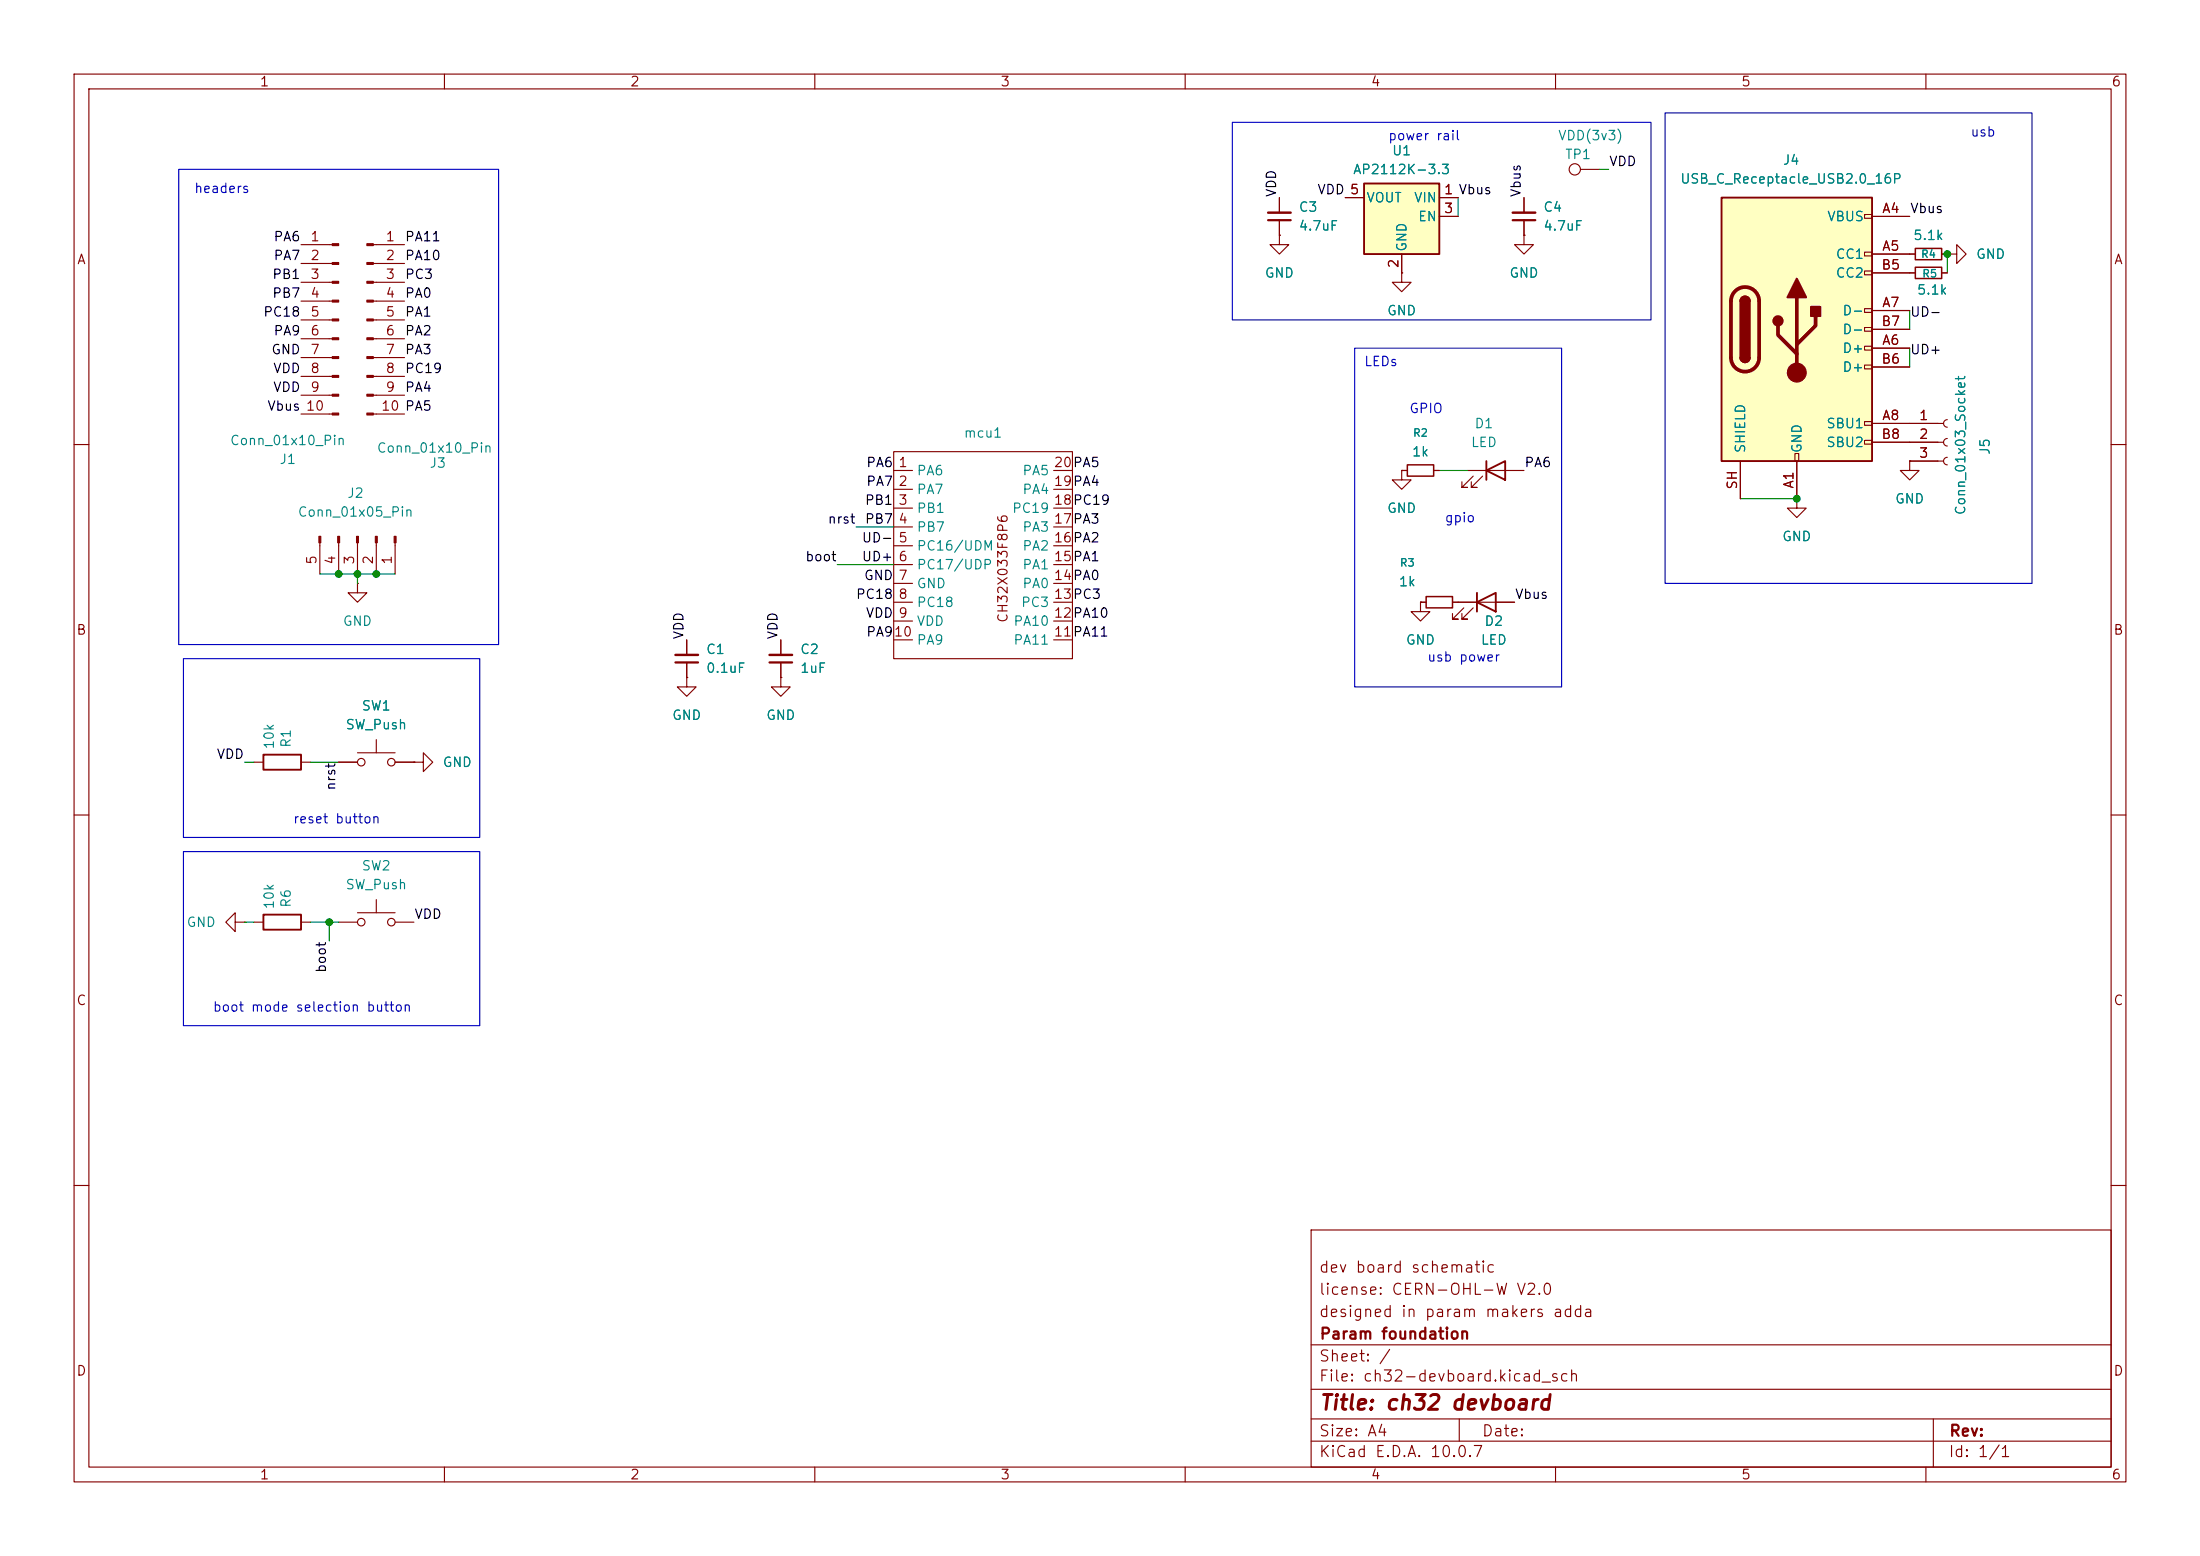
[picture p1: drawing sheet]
<svg xmlns="http://www.w3.org/2000/svg" width="297mm" height="210mm" viewBox="0 0 297 210" stroke-linecap="round" stroke-linejoin="round" font-family="sans-serif">
<path d="M0 0h297v210h-297z" fill="#fff" stroke="#fff" stroke-width=".14"/>
<g fill="none" stroke="#840000" stroke-width=".15">
<path d="M10 10h277v190h-277zM12 12h273v186h-273zM60 10v2M110 10v2M160 10v2M210 10v2M260 10v2M10 60h2M120.6 61h24.2v27.9h-24.2zM120.6 63.5h2.6M120.6 66h2.6M120.6 68.6h2.6"/>
<path d="M120.6 71.1h2.6M120.6 73.7h2.6M120.6 76.2h2.6M120.6 78.7h2.6M142.2 63.5h2.6M142.2 66h2.6M142.2 68.6h2.6M142.2 71.1h2.6M142.2 73.7h2.6M142.2 76.2h2.6M142.2 78.7h2.6M285 60h2"/>
<path d="M120.6 81.3h2.6M120.6 83.8h2.6M120.6 86.4h2.6M142.2 81.3h2.6M142.2 83.8h2.6M142.2 86.4h2.6M10 110h2M285 110h2M31.7 124.5v-1.3l-1.2 1.3 1.2 1.2v-1.2h1.3M33 124.5h.1M34.3 124.5h1.3M40.6 124.5h1.3"/>
<path d="M45.7 124.5h2.6M48.3 123.2h5M50.8 121.4v1.8M53.3 124.5h2.6M10 160h2M177 166h108v32h-108zM285 160h2M60 198v2M110 198v2M160 198v2M177 194.5h108M177 191.5h108"/>
<path d="M177 187.5h108M177 181.5h108M197 191.5v3M210 198v2M260 198v2M261 191.5v6.5"/>
<circle cx="48.8" cy="124.5" r=".51"/>
<circle cx="52.8" cy="124.5" r=".51"/>
</g>
<path d="M35.6 123.4h5v2.1h-5z" fill="none" stroke="#840000" stroke-width=".25"/>
<path d="M184.1 24.8h10.2v9.5h-10.2z" fill="#ffffc2"/>
<path d="M184.1 24.8h10.2v9.5h-10.2zM200.7 63.5l2.5-1.3v2.6zM200.7 62.2v2.6M199.4 81.3l2.5-1.3v2.6zM199.4 80v2.6" fill="none" stroke="#840000" stroke-width=".25"/>
<g fill="none" stroke="#840000" stroke-width=".15">
<path d="M172.7 31.8v1.2h1.3l-1.3 1.3-1.3-1.3h1.3M172.7 31.8h.1M172.7 26.7v2M172.7 29.7v2.1M181.6 26.7h2.5M189.2 36.8v1.3h1.3l-1.3 1.3-1.2-1.3h1.2M189.2 36.8h.1M189.2 34.3v2.5M194.3 26.7h2.5M194.3 29.2h2.5M205.7 31.8v1.2h1.3l-1.3 1.3-1.2-1.3h1.2M205.7 31.8h.1"/>
<path d="M205.7 26.7v2M205.7 29.7v2.1M213.4 22.9h2.5M257.8 34.3h.8M262.1 34.3h.8M48.3 78.7v1.3h1.2l-1.2 1.3-1.3-1.3h1.3M48.3 78.7h.1M189.2 63.5v1.3h1.3l-1.3 1.2-1.2-1.2h1.2M189.2 63.5h.1M189.2 63.5h.8M193.5 63.5h.8M198.1 63.5h7.6"/>
<path d="M198.9 64.3l-1.5 1.5h.7h-.7v-.8M200.2 64.3l-1.6 1.5h.8h-.8v-.8M242.6 67.3v1.3h1.2l-1.2 1.3-1.3-1.3h1.3M242.6 67.3h.1M257.8 62.2v1.3h1.3l-1.3 1.3-1.3-1.3h1.3M257.8 62.2h.1M50.8 99.8v1.8M92.7 91.4v1.3h1.3l-1.3 1.3-1.3-1.3h1.3M92.7 91.4h.1M92.7 86.4v2M92.7 89.4v2M105.4 91.4v1.3h1.3l-1.3 1.3-1.3-1.3h1.3"/>
<path d="M105.4 91.4h.1M105.4 86.4v2M105.4 89.4v2M191.8 81.3v1.3h1.2l-1.2 1.2-1.3-1.2h1.3M191.8 81.3h.1M191.8 81.3h.7M196.1 81.3h8.4M197.6 82l-1.5 1.6h.7h-.7v-.8M198.9 82l-1.5 1.6h.7h-.7v-.8M45.7 102.9h2.6M48.3 101.6h5M53.3 102.9h2.6"/>
<path d="M55.9 102.9h1.2v-1.3l1.3 1.3-1.3 1.2v-1.2M55.9 102.9h.1"/>
<circle cx="212.6" cy="22.9" r=".76"/>
<circle cx="48.8" cy="102.9" r=".51"/>
<circle cx="52.8" cy="102.9" r=".51"/>
</g>
<path d="M171.2 29.7h3M204.2 29.7h3.1M91.2 89.4h3M103.9 89.4h3" fill="none" stroke="#840000" stroke-width=".3"/>
<path d="M171.2 28.7h3M204.2 28.7h3.1M91.2 88.4h3M103.9 88.4h3" fill="none" stroke="#840000" stroke-width=".33"/>
<path d="M258.6 33.5h3.5v1.6h-3.5zM190 62.7h3.5v1.6h-3.5zM192.5 80.5h3.6v1.5h-3.6z" fill="none" stroke="#840000" stroke-width=".2"/>
<path d="M232.4 26.7h20.3v35.5h-20.3z" fill="#ffffc2"/>
<g fill="none" stroke="#840000" stroke-width=".15">
<path d="M40.6 33h4.3M40.6 35.6h4.3M40.6 38.1h4.3M50.4 33h4.2M50.4 35.6h4.2M50.4 38.1h4.2M172.7 31.8h.1M172.7 26.7v2M172.7 29.7v2.1M181.6 26.7h2.5M189.2 36.8h.1M189.2 34.3v2.5"/>
<path d="M194.3 29.2h2.5M194.3 26.7h2.5M205.7 31.8h.1M205.7 26.7v2M205.7 29.7v2.1M251.7 29h1v.5h-1zM251.7 34h1v.5h-1zM251.7 36.6h1v.5h-1zM252.7 29.2h5.1M252.7 34.3h5.9M252.7 36.8h5.9M262.1 34.3h.8"/>
<path d="M262.1 36.8h.8M262.9 34.3h1.3v-1.3l1.2 1.3-1.2 1.3v-1.3M262.9 34.3h.1M40.6 40.6h4.3M40.6 43.2h4.3M40.6 45.7h4.3M40.6 48.3h4.3M40.6 50.8h4.3M40.6 53.3h4.3M40.6 55.9h4.3M50.4 40.6h4.2M50.4 43.2h4.2"/>
<path d="M50.4 45.7h4.2M50.4 48.3h4.2M50.4 50.8h4.2M50.4 53.3h4.2M50.4 55.9h4.2M251.7 41.7h1v.5h-1zM251.7 44.2h1v.5h-1zM251.7 46.7h1v.5h-1zM251.7 49.3h1v.5h-1zM251.7 56.9h1v.5h-1zM251.7 59.4h1v.5h-1zM252.7 47h5.1"/>
<path d="M252.7 41.9h5.1M252.7 57.2h9.7M252.7 49.5h5.1M252.7 44.5h5.1M252.7 59.7h9.7M262.9 56.6a.51 .51 0 0 0-.5 .6 .51 .51 0 0 0 .5 .5M262.9 59.2a.51 .51 0 0 0-.5 .5 .51 .51 0 0 0 .5 .5M43.2 73.3v4.2M45.7 73.3v4.2M48.3 73.3v4.2M50.8 73.3v4.2M53.3 73.3v4.2"/>
<path d="M189.2 63.5h.1M189.2 63.5h.8M193.5 63.5h.8M234.9 62.2v5.1M242.3 61.2h.5v1h-.5zM242.6 67.3h.1M242.6 62.2v5.1M257.8 62.2h.1M257.8 62.2h4.6M262.9 61.7a.51 .51 0 0 0-.5 .5 .51 .51 0 0 0 .5 .5M92.7 91.4h.1M92.7 86.4v2"/>
<path d="M92.7 89.4v2M105.4 91.4h.1M105.4 86.4v2M105.4 89.4v2M191.8 81.3h.1M191.8 81.3h.7M196.1 81.3h3.3M201.9 81.3h2.6M34.3 102.9h1.3M40.6 102.9h1.3M45.7 102.9h2.6M53.3 102.9h2.6"/>
<path d="M55.9 102.9h.1"/>
</g>
<path d="M232.4 26.7h20.3v35.5h-20.3zM234.9 40.6a.64 .64 0 0 1 .7-.6 .64 .64 0 0 1 .6 .6M234.9 48.3a.64 .64 0 0 0 .7 .6 .64 .64 0 0 0 .6-.6M35.6 101.9h5v2h-5z" fill="none" stroke="#840000" stroke-width=".25"/>
<path d="M234.2 39.3a1.9 1.9 0 0 1 2.1-.4 1.9 1.9 0 0 1 1.2 1.7v7.7a1.91 1.91 0 0 1-1.9 1.9 1.91 1.91 0 0 1-1.9-1.9v-7.7a1.9 1.9 0 0 1 .5-1.3zM240 43.9v1.3l2.6 2.6M242.6 40.1v10.2M245.1 42.7v1.2l-2.5 2.6" fill="none" stroke="#840000" stroke-width=".51"/>
<g fill="#840000" stroke="#840000" stroke-width=".25">
<path d="M234.9 40.6h1.3v7.7h-1.3z"/>
<path d="M235.1 40.2a.64 .64 0 0 1 .7-.1 .64 .64 0 0 1 .4 .5h-1.3z"/>
<path d="M234.9 48.3h1.3a.64 .64 0 0 1-.6 .6 .64 .64 0 0 1-.7-.6z"/>
<path d="M242.6 37.6l1.2 2.5h-2.5z"/>
<path d="M244.5 41.4h1.2v1.3h-1.2z"/>
<circle cx="240" cy="43.3" r=".63"/>
</g>
<g fill="#840000" stroke="#840000" stroke-width=".15">
<path d="M53.2 72.4h.3v.9h-.3z"/>
<path d="M50.7 72.4h.2v.9h-.2z"/>
<path d="M48.1 72.4h.3v.9h-.3z"/>
<path d="M45.6 72.4h.2v.9h-.2z"/>
<path d="M43.1 72.4h.2v.9h-.2z"/>
<path d="M49.5 32.9h.9v.2h-.9z"/>
<path d="M49.5 35.4h.9v.3h-.9z"/>
<path d="M49.5 38h.9v.2h-.9z"/>
<path d="M49.5 40.5h.9v.3h-.9z"/>
<path d="M49.5 43.1h.9v.2h-.9z"/>
<path d="M49.5 45.6h.9v.2h-.9z"/>
<path d="M49.5 48.1h.9v.3h-.9z"/>
<path d="M49.5 50.7h.9v.2h-.9z"/>
<path d="M49.5 53.2h.9v.3h-.9z"/>
<path d="M49.5 55.8h.9v.2h-.9z"/>
<path d="M44.9 32.9h.8v.2h-.8z"/>
<path d="M44.9 35.4h.8v.3h-.8z"/>
<path d="M44.9 38h.8v.2h-.8z"/>
<path d="M44.9 40.5h.8v.3h-.8z"/>
<path d="M44.9 43.1h.8v.2h-.8z"/>
<path d="M44.9 45.6h.8v.2h-.8z"/>
<path d="M44.9 48.1h.8v.3h-.8z"/>
<path d="M44.9 50.7h.8v.2h-.8z"/>
<path d="M44.9 53.2h.8v.3h-.8z"/>
<path d="M44.9 55.8h.8v.2h-.8z"/>
<circle cx="242.6" cy="50.3" r="1.27"/>
</g>
<path d="M258.6 36.1h3.5v1.5h-3.5z" fill="none" stroke="#840000" stroke-width=".2"/>
<g fill="none" stroke="#008400" stroke-width=".15">
<path d="M196.8 26.7v2.5M215.9 22.9h1.3M262.9 34.3v2.5M257.8 41.9v2.6M257.8 47v2.5M43.2 77.5h10.1M48.3 77.5v1.2M113 76.2h7.6M115.6 71.1h5M194.3 63.5h3.8M234.9 67.3h7.7M33 102.9h1.3"/>
<path d="M41.9 102.9h3.8M33 124.5h1.3M41.9 124.5h3.8M44.4 124.5v2.5"/>
</g>
<path d="M166.4 16.5h56.5v26.7h-56.5zM224.8 15.2h49.5v63.5h-49.5zM24.1 22.9h43.2v64.1h-43.2zM182.9 47h27.9v45.7h-27.9zM24.8 88.9h40v24.1h-40zM24.8 114.9h40v23.5h-40z" fill="none" stroke="#0000c2" stroke-width=".15"/>
<g fill="#008400" stroke="#008400" stroke-width=".14">
<circle cx="48.3" cy="77.5" r=".46"/>
<circle cx="45.7" cy="77.5" r=".46"/>
<circle cx="50.8" cy="77.5" r=".46"/>
<circle cx="44.4" cy="124.5" r=".46"/>
<circle cx="242.6" cy="67.3" r=".46"/>
<circle cx="262.9" cy="34.3" r=".46"/>
</g>
<text font-size="2" fill="#840000" x="178" y="190.8">Title: ch32 devboard</text>
<g font-size="1.5" fill="#840000">
<text x="178" y="172.1">dev board schematic</text>
<text x="178" y="178.1">designed in param makers adda</text>
<text x="178" y="175.1">license: CERN-OHL-W V2.0</text>
<text x="178" y="184.1">Sheet: /</text>
<text x="178" y="181.1">Param foundation</text>
<text x="178" y="186.8">File: ch32-devboard.kicad_sch</text>
<text x="178" y="197">KiCad E.D.A. 10.0.7</text>
<text x="178" y="194.2">Size: A4</text>
<text x="200" y="194.2">Date:</text>
<text x="263" y="197">Id: 1/1</text>
<text x="263" y="194.2">Rev:</text>
</g>
<g font-size="1.3" fill="#840000">
<text x="35" y="12">1</text>
<text x="85" y="12">2</text>
<text x="135" y="12">3</text>
<text x="185" y="12">4</text>
<text x="235" y="12">5</text>
<text x="285" y="12">6</text>
<text x="182.1" y="26.5">5</text>
<text x="194.8" y="26.5">1 Vbus</text>
<text x="194.8" y="29.1">3</text>
<text x="194.8" y="26.5">1</text>
<text x="254" y="29.1">A4</text>
<text x="10.3" y="36">A</text>
<text x="41.8" y="32.9">1</text>
<text x="41.8" y="35.4">2</text>
<text x="52" y="32.9">1</text>
<text x="52" y="35.4">2</text>
<text x="254" y="34.2">A5</text>
<text x="285.3" y="36">A</text>
<text x="41.8" y="38">3</text>
<text x="41.8" y="40.5">4</text>
<text x="52" y="38">3</text>
<text x="52" y="40.5">4</text>
<text x="189.1" y="36.3" transform="rotate(-90 189.1 36.3)">2</text>
<text x="253.9" y="36.7">B5</text>
<text x="254" y="41.8">A7</text>
<text x="41.8" y="43">5</text>
<text x="41.8" y="45.6">6</text>
<text x="52" y="43">5</text>
<text x="52" y="45.6">6</text>
<text x="253.9" y="44.3">B7</text>
<text x="254" y="46.9">A6</text>
<text x="41.8" y="48.1">7</text>
<text x="41.8" y="50.7">8</text>
<text x="41.8" y="53.2">9</text>
<text x="52" y="48.1">7</text>
<text x="52" y="50.7">8</text>
<text x="52" y="53.2">9</text>
<text x="253.9" y="49.4">B6</text>
<text x="51.4" y="55.7">10 PA5</text>
<text x="253.9" y="59.6">B8</text>
<text x="254" y="57">A8</text>
<text x="259" y="57">1</text>
<text x="259" y="59.6">2</text>
<text x="121.2" y="63.4">1</text>
<text x="121.2" y="65.9">2</text>
<text x="142.2" y="65.9">19PA4</text>
<text x="142.2" y="63.4">20PA5</text>
<text x="259" y="62.1">3</text>
<text x="121.2" y="68.4">3</text>
<text x="121.2" y="71">4</text>
<text x="142.2" y="71">17PA3</text>
<text x="142.2" y="68.4">18PC19</text>
<text x="234.8" y="66.2" transform="rotate(-90 234.8 66.2)">SH</text>
<text x="242.4" y="66" transform="rotate(-90 242.4 66)">A1</text>
<text x="43" y="76.3" transform="rotate(-90 43 76.3)">5</text>
<text x="45.6" y="76.3" transform="rotate(-90 45.6 76.3)">4</text>
<text x="48.1" y="76.3" transform="rotate(-90 48.1 76.3)">3</text>
<text x="50.7" y="76.3" transform="rotate(-90 50.7 76.3)">2</text>
<text x="53.2" y="76.3" transform="rotate(-90 53.2 76.3)">1</text>
<text x="121.2" y="73.5">5</text>
<text x="121.2" y="76.1">6</text>
<text x="142.2" y="76.1">15PA1</text>
<text x="142.2" y="73.5">16PA2</text>
<text x="121.2" y="78.6">7</text>
<text x="121.2" y="81.1">8</text>
<text x="121.2" y="83.7">9</text>
<text x="142.2" y="83.7">12PA10</text>
<text x="142.2" y="81.1">13PC3</text>
<text x="142.2" y="78.6">14PA0</text>
<text x="10.2" y="86">B</text>
<text x="136.3" y="84.2" transform="rotate(-90 136.3 84.2)">CH32X033F8P6</text>
<text x="142.2" y="86.2">11PA11</text>
<text x="285.2" y="86">B</text>
<text x="10.2" y="136">C</text>
<text x="285.2" y="136">C</text>
<text x="10.2" y="186">D</text>
<text x="285.2" y="186">D</text>
<text x="35" y="200">1</text>
<text x="85" y="200">2</text>
<text x="135" y="200">3</text>
<text x="185" y="200">4</text>
<text x="235" y="200">5</text>
<text x="285" y="200">6</text>
</g>
<g font-size="1.3" fill="#008484">
<text x="182.6" y="23.8">AP2112K-3.3</text>
<text x="187.8" y="21.3">U1</text>
<text x="210.3" y="19.3">VDD(3v3)</text>
<text x="211.2" y="21.8">TP1</text>
<text x="240.6" y="22.6">J4</text>
<text x="175.2" y="28.9">C3</text>
<text x="184.4" y="27.6">VOUT</text>
<text x="190.8" y="27.6">VIN</text>
<text x="208.3" y="28.9">C4</text>
<text x="226.7" y="25.1">USB_C_Receptacle_USB2.0_16P</text>
<text x="175.2" y="31.4">4.7uF</text>
<text x="190.2" y="34.1" transform="rotate(-90 190.2 34.1)">GND</text>
<text x="191.3" y="30.2">EN</text>
<text x="208.3" y="31.4">4.7uF</text>
<text x="246.6" y="30.2">VBUS</text>
<text x="247.7" y="35.3">CC1</text>
<text x="258.2" y="32.7">5.1k</text>
<text x="266.7" y="35.3">GND</text>
<text x="170.7" y="37.8">GND</text>
<text x="203.7" y="37.8">GND</text>
<text x="247.7" y="37.8">CC2</text>
<text x="258.7" y="40.1">5.1k</text>
<text x="187.2" y="42.9">GND</text>
<text x="248.6" y="48">D+</text>
<text x="248.6" y="42.9">D-</text>
<text x="248.6" y="45.4">D-</text>
<text x="248.6" y="50.5">D+</text>
<text x="130" y="59.4">mcu1</text>
<text x="199" y="58.1">D1</text>
<text x="246.5" y="58.1">SBU1</text>
<text x="31" y="60.4">Conn_01x10_Pin</text>
<text x="37.6" y="62.9">J1</text>
<text x="50.8" y="61.4">Conn_01x10_Pin</text>
<text x="57.9" y="63.4">J3</text>
<text x="123.7" y="64.5">PA6</text>
<text x="137.9" y="64.5">PA5</text>
<text x="190.5" y="61.9">1k</text>
<text x="198.5" y="60.7">LED</text>
<text x="235.9" y="61.2" transform="rotate(-90 235.9 61.2)">SHIELD</text>
<text x="243.5" y="61.2" transform="rotate(-90 243.5 61.2)">GND</text>
<text x="246.5" y="60.7">SBU2</text>
<text x="268.9" y="61.5" transform="rotate(-90 268.9 61.5)">J5</text>
<text x="40.1" y="70.1">Conn_01x05_Pin</text>
<text x="46.8" y="67.5">J2</text>
<text x="123.7" y="67">PA7</text>
<text x="123.7" y="69.5">PB1</text>
<text x="136.5" y="69.5">PC19</text>
<text x="137.9" y="67">PA4</text>
<text x="187.2" y="69.5">GND</text>
<text x="255.7" y="68.3">GND</text>
<text x="265.6" y="69.6" transform="rotate(-90 265.6 69.6)">Conn_01x03_Socket</text>
<text x="123.7" y="72.1">PB7</text>
<text x="123.7" y="74.6">PC16/UDM</text>
<text x="123.7" y="77.2">PC17/UDP</text>
<text x="137.9" y="77.2">PA1</text>
<text x="137.9" y="74.6">PA2</text>
<text x="137.9" y="72.1">PA3</text>
<text x="240.5" y="73.4">GND</text>
<text x="123.7" y="79.7">GND</text>
<text x="123.7" y="82.2">PC18</text>
<text x="137.8" y="82.2">PC3</text>
<text x="137.9" y="79.7">PA0</text>
<text x="188.7" y="79.4">1k</text>
<text x="46.2" y="84.8">GND</text>
<text x="95.2" y="88.6">C1</text>
<text x="107.9" y="88.6">C2</text>
<text x="123.7" y="84.8">VDD</text>
<text x="123.7" y="87.3">PA9</text>
<text x="136.7" y="87.3">PA11</text>
<text x="136.7" y="84.8">PA10</text>
<text x="189.7" y="87.3">GND</text>
<text x="199.8" y="87.3">LED</text>
<text x="200.3" y="84.8">D2</text>
<text x="95.2" y="91.1">0.1uF</text>
<text x="107.9" y="91.1">1uF</text>
<text x="37.3" y="101.2" transform="rotate(-90 37.3 101.2)">10k</text>
<text x="39.6" y="101" transform="rotate(-90 39.6 101)">R1</text>
<text x="46.6" y="98.8">SW_Push</text>
<text x="48.7" y="96.2">SW1</text>
<text x="90.6" y="97.5">GND</text>
<text x="103.3" y="97.5">GND</text>
<text x="59.7" y="103.8">GND</text>
<text x="48.7" y="117.8">SW2</text>
<text x="25.1" y="125.4">GND</text>
<text x="37.3" y="122.8" transform="rotate(-90 37.3 122.8)">10k</text>
<text x="39.6" y="122.6" transform="rotate(-90 39.6 122.6)">R6</text>
<text x="46.6" y="120.3">SW_Push</text>
</g>
<g font-size="1.3" fill="#0000c2">
<text x="187.3" y="19.3">power rail</text>
<text x="265.9" y="18.7">usb</text>
<text x="26.1" y="26.4">headers</text>
<text x="184.1" y="49.7">LEDs</text>
<text x="190.2" y="56.1">GPIO</text>
<text x="195" y="70.8">gpio</text>
<text x="192.6" y="89.6">usb power</text>
<text x="39.5" y="111.5">reset button</text>
<text x="28.6" y="136.9">boot mode selection button</text>
</g>
<g font-size="1.3">
<text x="217.1" y="22.7">VDD</text>
<text x="172.6" y="26.7" transform="rotate(-90 172.6 26.7)">VDD</text>
<text x="177.8" y="26.5">VDD 5</text>
<text x="205.6" y="26.7" transform="rotate(-90 205.6 26.7)">Vbus</text>
<text x="257.8" y="29.1">Vbus</text>
<text x="36.8" y="35.4">PA7</text>
<text x="36.8" y="32.9">PA6</text>
<text x="54.6" y="32.9">PA11</text>
<text x="54.6" y="35.4">PA10</text>
<text x="36.7" y="38">PB1</text>
<text x="36.7" y="40.5">PB7</text>
<text x="54.6" y="38">PC3</text>
<text x="54.6" y="40.5">PA0</text>
<text x="35.5" y="43.1">PC18</text>
<text x="36.8" y="45.6">PA9</text>
<text x="54.6" y="43.1">PA1</text>
<text x="54.6" y="45.6">PA2</text>
<text x="257.8" y="43.1">UD-</text>
<text x="36.5" y="48.1">GND</text>
<text x="36.8" y="50.7">VDD</text>
<text x="36.8" y="53.2">VDD</text>
<text x="54.6" y="50.7">PC19</text>
<text x="54.6" y="48.1">PA3</text>
<text x="54.6" y="53.2">PA4</text>
<text x="257.8" y="48.1">UD+</text>
<text x="36" y="55.8">Vbus 10</text>
<text x="116.9" y="65.9">PA7</text>
<text x="116.9" y="63.4">PA6</text>
<text x="205.7" y="63.4">PA6</text>
<text x="111.7" y="71">nrst</text>
<text x="116.7" y="71">PB7</text>
<text x="116.7" y="68.5">PB1</text>
<text x="108.6" y="76.1">boot</text>
<text x="116.2" y="73.5">UD-</text>
<text x="116.2" y="76.1">UD+</text>
<text x="115.5" y="81.2">PC18</text>
<text x="116.6" y="78.6">GND</text>
<text x="116.8" y="83.7">VDD</text>
<text x="204.4" y="81.2">Vbus</text>
<text x="92.6" y="86.4" transform="rotate(-90 92.6 86.4)">VDD</text>
<text x="105.3" y="86.4" transform="rotate(-90 105.3 86.4)">VDD</text>
<text x="116.9" y="86.2">PA910</text>
<text x="29.2" y="102.7">VDD</text>
<text x="45.6" y="106.8" transform="rotate(-90 45.6 106.8)">nrst</text>
<text x="55.9" y="124.3">VDD</text>
<text x="44.3" y="131.4" transform="rotate(-90 44.3 131.4)">boot</text>
</g>
<g font-size="1" fill="#008484">
<text x="259.3" y="35.1">R4</text>
<text x="259.4" y="37.7">R5</text>
<text x="190.7" y="59.2">R2</text>
<text x="188.9" y="76.7">R3</text>
</g>
</svg>
